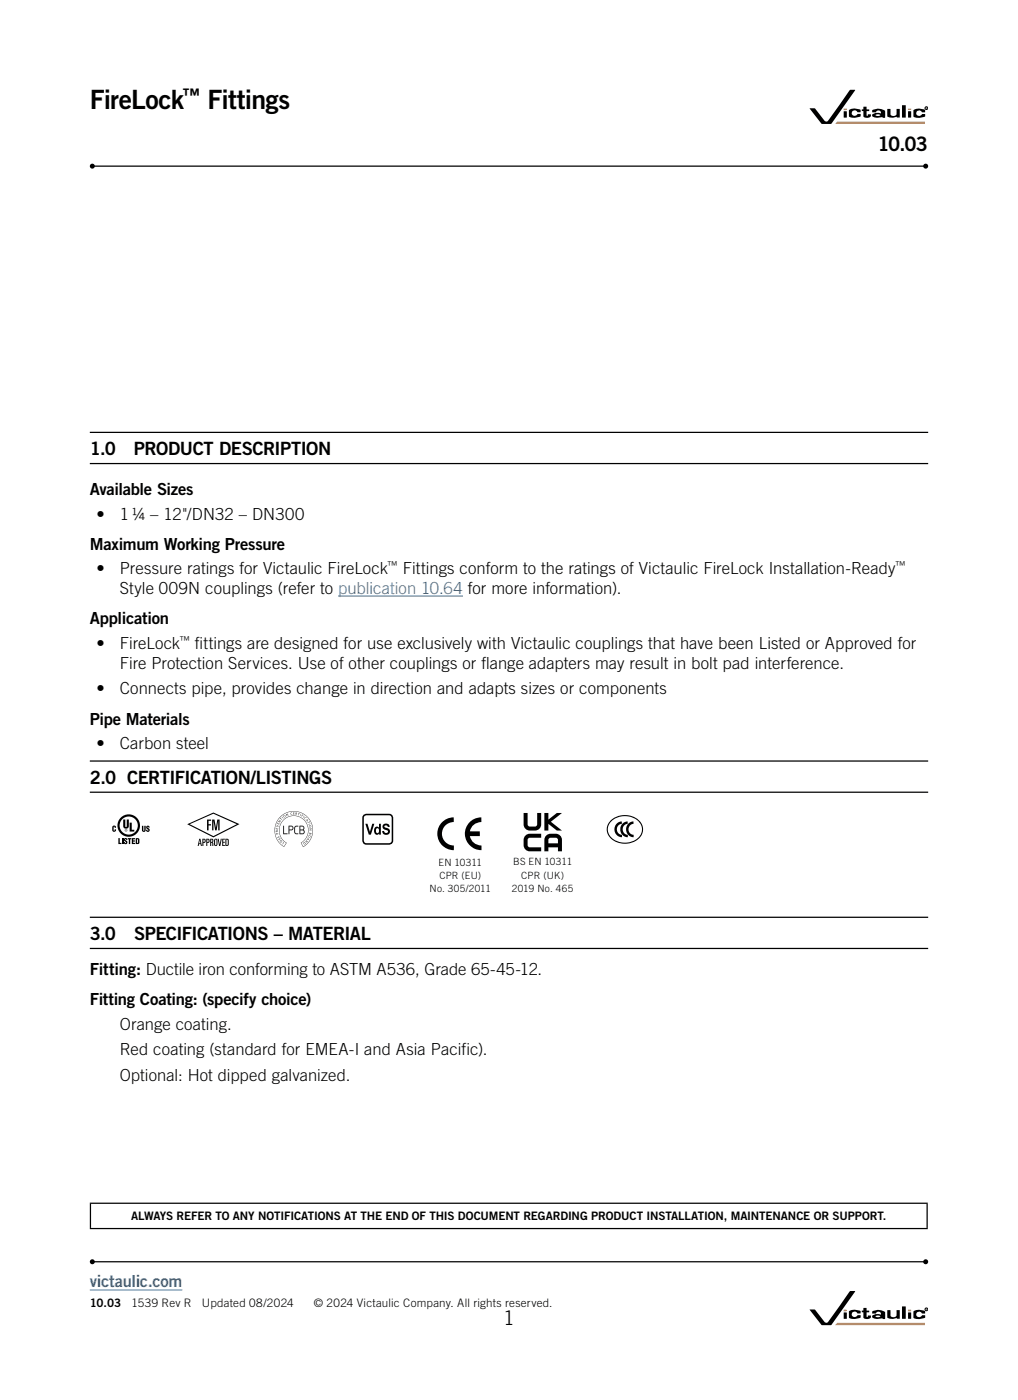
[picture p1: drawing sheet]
<svg xmlns="http://www.w3.org/2000/svg" width="216mm" height="297mm" viewBox="0 0 216 297" stroke-linecap="round" stroke-linejoin="round" font-family="sans-serif">
<path d="M71.7 126.5h26.5M19 273.6h19.7" fill="none" stroke="#1c75bc" stroke-width=".21"/>
<path d="M19 91.7h177.8M19 98.3h177.8M19 161.4h177.8M19 168.1h177.8M19 194.6h177.8M19 201.2h177.8M19 255.3h177.8M19.2 255.4v5.1M196.6 255.4v5.1M19 260.6h177.8" fill="none" stroke="#000" stroke-width=".26"/>
<g fill="#000">
<path d="M24 175.2a.41 .41 0 0 1 .4 0 .41 .41 0 0 1 .2 .4h-.3v-.2h-.2v.8h.2v-.3h.3v.4a.45 .45 0 0 1-.8 0v-.8zM25.1 177.8h.3v1h.4v.3h-.7zM25.9 177.8h.3v1.3h-.3zM26.1 173.9h.5v1.4l.1 .1 .2-.1v-1.4h.4v1.3a.6 .6 0 0 1-.6 .6 .6 .6 0 0 1-.6-.6zM26.3 177.9a.39 .39 0 0 1 .5-.1 .39 .39 0 0 1 .2 .4l-.5-.1a.63 .63 0 0 1 .3 .9l-.5-.1v-.3h.2l.1 .3 .1-.2-.4-.4zM27.1 177.8h.8v.3h-.3v1h-.3v-1h-.2zM27.5 174.5h.4v1.5h.6v.4h-1zM28 177.8h.6v.3h-.3v.2h.3v.2h-.3v.3h.4v.3h-.7zM30.1 175.2h.3l.1 1.1 .1-1.1h.3v1.1a.41 .41 0 0 1-.5 .2 .41 .41 0 0 1-.3-.4zM31 175.3a.39 .39 0 0 1 .5-.1 .39 .39 0 0 1 .2 .4l-.4-.1a.63 .63 0 0 1 .3 .9l-.6-.1v-.3h.3l.1 .3 .1-.2-.5-.4zM43.9 173.9h.9v.2h-.6v.7h.5v.3h-.5v1.1h-.3zM45 173.9h.5l.3 1.7 .3-1.7h.5v2.3h-.3v-2.1l-.4 2.1h-.3l-.3-2.1v2.1h-.3z"/>
<path d="M39.7 174.9l5.6-2.5 5.5 2.4-5.5 2.8v-.2l4.9-2.5-4.9-2.3-5.1 2.3 5.1 2.5v.2zM46.2 177.9h.2l.2 1.3 .2-1.3h.2l-.3 1.6h-.2zM47.1 177.9h.6v.2h-.4v.5h.4v.2h-.4v.5h.4v.2h-.6z"/>
<path d="M26.7 176l.1 .1zM26.6 176h.2v.3l-.1-.1-.1 .1zM26.5 176.2a.25 .25 0 0 0 .5 0 .25 .25 0 0 0-.5 0zM26.5 176.2a.28 .28 0 0 1 .5 0 .28 .28 0 0 1-.5 0z"/>
<path d="M29.1 178v.8l.2-.2-.1-.5zM28.8 177.8h.3a.35 .35 0 0 1 .5 .4l-.2 .8-.6 .1z"/>
<path d="M42.3 177.9l-.4 1.6h.2l.1-.4h.3l.1 .4h.2l-.3-1.6zM42.4 178.2l.1 .7h-.3z"/>
<path d="M43.1 178.1v.5h.3v-.4zM42.9 177.9l.7 .2v.5l-.5 .2v.7h-.2z"/>
<path d="M44 178.1v.5h.2v-.4zM43.8 177.9l.6 .2v.5l-.4 .2v.7h-.2z"/>
<path d="M44.8 178.1v.5l.2-.2v-.2zM44.6 177.9l.6 .2v.4l-.1 .2 .1 .1 .1 .7h-.2l-.1-.7h-.1l-.1 .7h-.2z"/>
<path d="M45.7 178.1l-.1 1 .2 .2 .1-.2v-.8v-.2zM45.5 178h.5l.1 .3v1l-.3 .2-.3-.1-.1-.3z"/>
<path d="M48 178.1l.1 1.2 .2-.1v-1zM47.8 177.9l.6 .1 .1 .2-.1 1.2-.6 .1z"/>
</g>
<circle cx="27.3" cy="175.1" r="2.15" fill="none" stroke="#000" stroke-width=".46"/>
<g fill="#231815">
<path d="M60 178.6l.2 .2-.3 .3 .2-.3z"/>
<path d="M59 178.1h.2l.2-.3 .1 .2-.2-.1-.2 .3z"/>
<path d="M58.8 177.6l.1 .1 .3-.3 .1 .2-.2-.1-.2 .3z"/>
<path d="M58.5 175.6l.1 .2h.1v-.1l.2 .2 .1-.2v.2h-.5z"/>
<path d="M58.7 175l.4 .3-.6 .1 .5-.1z"/>
<path d="M58.9 174.5l-.1 .2 .3-.1-.1 .2h.2l.1-.1-.1 .2-.4-.2z"/>
<path d="M59.2 173.9l.4 .3h-.5l.3 .3-.4-.3h.5z"/>
<path d="M59.6 173.5l-.1 .1 .3 .3-.3-.2h-.2z"/>
<path d="M59.8 173.3l.3 .3z"/>
<path d="M60.6 172.7l.5 .2-.1-.3 .2 .4-.5-.2 .1 .3z"/>
<path d="M61.7 172.4h.2l-.2 .2 .3 .2h-.3z"/>
<path d="M62.2 172.3h.3l-.2 .1v.1h.1l-.1 .3h.2h-.3z"/>
<path d="M63.3 172.5l.3 .1h-.2l-.1 .4 .1-.4z"/>
<path d="M63.8 172.6l-.1 .5z"/>
<path d="M64.1 172.8l.2 .1h-.2v.1l.1 .1h-.2l-.1 .1z"/>
<path d="M64.5 173.1l-.2 .4z"/>
<path d="M64.6 173.4l.2-.1 .2 .2h-.3v.3l-.2-.2z"/>
<path d="M65.5 174.2l.2 .3-.1-.1-.4 .2 .4-.3z"/>
<path d="M65.4 174.9l.4-.1z"/>
<path d="M65.6 175.8l.5-.1-.4 .4h.4h-.5l.4-.3z"/>
<path d="M60.1 175.2l.1 .1v1.5h.7l.1 .2h-.9z"/>
<path d="M62.5 175.4l.4-.2h.4v.1l-.6 .1-.1 .3v.9l.7 .2-.1 .2a.58 .58 0 0 1-.8-.6z"/>
<path d="M59.5 173.3a4 4 0 0 0 .7 6.3l.5-.8a3.1 3.1 0 0 1-.8-4.7 3.1 3.1 0 0 1 4.8 0 3.1 3.1 0 0 1-.8 4.7l.4 .8a4 4 0 0 0 1.2-5.9 4 4 0 0 0-6-.4zM59.4 173.3a4.1 4.1 0 0 1 6.2 .4 4.1 4.1 0 0 1-1.3 6l-.5-.9a3 3 0 0 0 .8-4.6 3 3 0 0 0-4.7 0 3 3 0 0 0 .9 4.6l-.6 .9a4.1 4.1 0 0 1-.8-6.4z"/>
<path d="M59.4 178.5a.2 .2 0 0 0 .4 0 .2 .2 0 0 0-.4 0zM59.4 178.5a.24 .24 0 0 1 .4 0 .24 .24 0 0 1-.4 0z"/>
<path d="M58.6 176.8v.1h.2zM58.6 176.8l.2-.1 .2 .2-.4 .1z"/>
<path d="M58.6 176.3l-.1 .1h.2zM58.5 176.2l.5-.1-.2 .3 .2 .1h-.5z"/>
<path d="M60.1 173.2a.2 .2 0 0 0 .4 0 .2 .2 0 0 0-.4 0zM60.1 173.2a.25 .25 0 0 1 .5 0 .25 .25 0 0 1-.5 0z"/>
<path d="M62.8 172.4v.2h.1zM62.7 172.4h.3v.5l-.2-.3-.1 .2z"/>
<path d="M65 174l.2 .1 .1-.2zM64.8 174l.6-.1-.3 .4-.1-.3z"/>
<path d="M65.6 175.3a.17 .17 0 0 0 .3 0 .17 .17 0 0 0-.3 0zM65.5 175.3a.25 .25 0 0 1 .5 0 .25 .25 0 0 1-.5 0z"/>
<path d="M65.8 176.8l.2 .1zM65.6 176.7l.1 .2zM65.6 176.7l.5 .1-.1 .2-.4-.1z"/>
<path d="M65.4 177.4a.2 .2 0 0 0 .4 0 .2 .2 0 0 0-.4 0zM65.4 177.4a.25 .25 0 0 1 .5 0 .25 .25 0 0 1-.5 0z"/>
<path d="M65.3 177.9l-.1 .2h.3zM65.3 177.7l.2 .5-.5-.1 .3-.3z"/>
<path d="M65.1 178.4v.2l.1-.1zM64.9 178.2l.4 .3-.2 .2-.4-.2 .3-.1z"/>
<path d="M64.5 178.7v.3h.3zM64.4 178.7l.2-.1 .3 .4-.3 .1-.2-.1z"/>
<path d="M61.4 175.4h.5l.1 .5-.6 .1zM61.2 175.2v1.8l.2-.1v-.7h.3a.55 .55 0 0 0 .5-.8 .55 .55 0 0 0-.8-.2z"/>
<path d="M63.7 176.2h.6l.1 .5-.7 .1zM63.7 175.4h.5l.1 .5-.6 .1zM63.5 175.2v1.7l.6 .1a.53 .53 0 0 0 .5-.4 .53 .53 0 0 0-.2-.6 .53 .53 0 0 0-.3-.8z"/>
</g>
<path d="M77.1 173.1l.6-.3 5.2 .1 .3 .6-.1 5.2-.6 .3-5.2-.1-.3-.6z" fill="none" stroke="#000" stroke-width=".32"/>
<path d="M77.5 174.8l.7 2.3h.5l.7-2.3h-.4l-.5 1.7-.6-1.7zM79.5 175.6a.85 .85 0 0 0-.2 1 .85 .85 0 0 0 .9 .4l.2-.2v.3h.4v-2.3h-.4v.8l-.4-.2zM79.8 175.8l.1-.1a.49 .49 0 0 1 .5 .5 .49 .49 0 0 1-.5 .5l-.2-.3zM81.3 174.9a.79 .79 0 0 0 0 .9 .79 .79 0 0 0 .8 .4l.2 .1a.41 .41 0 0 1-.4 .4 .41 .41 0 0 1-.5-.4h-.4a.79 .79 0 0 0 .7 .9 .79 .79 0 0 0 .9-.6 .79 .79 0 0 0-.5-.9l-.6-.3a.35 .35 0 0 1 .4-.3 .35 .35 0 0 1 .3 .3h.5a.79 .79 0 0 0-.5-.7 .79 .79 0 0 0-.9 .2z" fill="#000"/>
<path d="M92.6 172.9h10.1v7.5h-10.1z" fill="#fff"/>
<g fill="#fff">
<path d="M93.7 174.5l1.1-.8 1.4-.3v1a2.49 2.49 0 0 0-2.5 2.5 2.49 2.49 0 0 0 2.6 2.5l-.1 1a3.5 3.5 0 0 1-3.2-2.1 3.5 3.5 0 0 1 .7-3.8z" fill-rule="evenodd"/>
<path d="M99.5 174.5l1.1-.8 1.5-.3v1a2.44 2.44 0 0 0-2.5 2h2.1l.1 .5v.5h-2.2a2.5 2.5 0 0 0 2.5 2v1a3.5 3.5 0 0 1-3.2-2.1 3.5 3.5 0 0 1 .6-3.8z" fill-rule="evenodd"/>
</g>
<g fill="#000">
<path d="M93.7 174.5l1.1-.8 1.4-.3v1a2.49 2.49 0 0 0-2.5 2.5 2.49 2.49 0 0 0 2.6 2.5l-.1 1a3.5 3.5 0 0 1-3.2-2.1 3.5 3.5 0 0 1 .7-3.8z" fill-rule="evenodd"/>
<path d="M99.5 174.5l1.1-.8 1.5-.3v1a2.44 2.44 0 0 0-2.5 2h2.1l.1 .5v.5h-2.2a2.5 2.5 0 0 0 2.5 2v1a3.5 3.5 0 0 1-3.2-2.1 3.5 3.5 0 0 1 .6-3.8z" fill-rule="evenodd"/>
</g>
<g fill="#000">
<path d="M111 172.5h.9v2.4l.1 .2 .4 .2h1.1l.4-.2v-2.6h.9v2.4a1.3 1.3 0 0 1-1.3 1.3 2.03 2.03 0 0 1-2.2-.5l-.3-.8zM115.5 172.5h.8v1.4l1.8-1.4h1.1l-2.4 1.8 2.4 1.9h-1.1l-1.8-1.4v1.4h-.8zM129.6 174a4.4 4.4 0 0 1 6.6 .9 2.87 2.87 0 0 1-2.4 3.9 3.9 3.9 0 0 1-5.1-2.5 2.6 2.6 0 0 1 .9-2.3zM111.6 177.1l.7-.2h2.5v.8h-2.5l-.2 .1-.2 .4v1.1l.2 .4 2.7 .1v.8h-2.5a1.31 1.31 0 0 1-1.3-1.3 2.03 2.03 0 0 1 .6-2.2z"/>
<path d="M116.4 177.9l.4-.2 1.3 .1 .2 .4v.7h-2zM115.7 177.4l-.2 .8v2.4h.8v-.8h2v.8h.9v-2.4a1.3 1.3 0 0 0-1.3-1.3 2.03 2.03 0 0 0-2.2 .5z"/>
</g>
<path d="M129.6 174.3a4.1 4.1 0 0 1 6.4 .8 2.67 2.67 0 0 1-2.2 3.5 4 4 0 0 1-4.8-2 2.32 2.32 0 0 1 .6-2.3z" fill="#fff"/>
<g fill="#000">
<path d="M178.9 23.6l.7 .1-.1 1.3-.6-.1zM180.1 23.3a2.76 2.76 0 0 1 2.4 0v.5h-.6l-.4-.4a.61 .61 0 0 0-.7 .2 .61 .61 0 0 0-.1 .7l.4 .3 .4-.1 .4-.3h.6v.4a2.62 2.62 0 0 1-2.5 .1zM193.7 23.4a2.76 2.76 0 0 1 2.5-.1v.5h-.7l-.3-.3a.61 .61 0 0 0-.7 .1 .61 .61 0 0 0-.1 .8l.4 .2h.3l.5-.4h.6v.5a2.62 2.62 0 0 1-2.5 0zM130.8 174.7l.5-.3 .6-.1v.4a1.21 1.21 0 0 0-1.1 1.2 1.21 1.21 0 0 0 1.1 1.2v.5a1.68 1.68 0 0 1-1.5-1.1 1.68 1.68 0 0 1 .4-1.8zM132 174.7l.5-.3 .6-.1v.5a1.16 1.16 0 0 0-1 1.1 1.16 1.16 0 0 0 1 1.2l.1 .5a1.68 1.68 0 0 1-1.6-1.1 1.68 1.68 0 0 1 .4-1.8zM133.2 174.8l.6-.4 .5-.1 .1 .5a1.16 1.16 0 0 0-1.1 1.1 1.16 1.16 0 0 0 1.1 1.2v.5a1.68 1.68 0 0 1-1.5-1 1.68 1.68 0 0 1 .3-1.8z"/>
<circle cx="19.6" cy="35.2" r=".53"/>
<circle cx="196.3" cy="35.2" r=".53"/>
<circle cx="19.6" cy="267.7" r=".53"/>
<circle cx="196.3" cy="267.7" r=".53"/>
</g>
<path d="M19.6 35.2h176.7M19.6 267.7h176.7" fill="none" stroke="#000" stroke-width=".26"/>
<path d="M179 23h.5l.1 .3-.6 .1z" fill="#f58220"/>
<path d="M192.6 23.6l.6 .1v1.2h-.6z" fill="#000"/>
<path d="M192.6 23h.6l.1 .3h-.7z" fill="#f58220"/>
<g fill="#000">
<path d="M183.1 22.7l.6-.1 .1 .6h.6l-.1 .4h-.5v1h.2l.1-.4 .6 .1a.81 .81 0 0 1-.4 .7 .81 .81 0 0 1-.9-.1l-.3-.2v-1.1l-.3-.1v-.3h.3zM188.2 23.1h.7v.6a.69 .69 0 0 0 .6 .9 .69 .69 0 0 0 .6-.9l.1-.6h.6v1.8l-.8-.1a1.92 1.92 0 0 1-1.8-.1zM191.3 22.3l.8 .1v2.5h-.8z"/>
<path d="M185.8 24.3a.49 .49 0 0 0 .4 .3 .49 .49 0 0 0 .4-.3zM185 23.4l.1-.1a2.59 2.59 0 0 1 2.6 .2v1.5h-.5l-.1-.2-.1 .1a2.35 2.35 0 0 1-2-.2l.1-.5a2.34 2.34 0 0 1 1.7-.2 .53 .53 0 0 0-.2-.5 .53 .53 0 0 0-.6 0l-.3 .3h-.7z"/>
<path d="M196.4 22.8l.1 .1zM196.4 22.8h.2v.3l-.1-.1-.1 .1z"/>
</g>
<circle cx="196.5" cy="22.9" r=".3" fill="none" stroke="#000" stroke-width=".21"/>
<path d="M177.6 25.8h18.5v.5h-19z" fill="#f58220"/>
<path d="M171.8 23h1.1l2 2.6 .4 .2 .6-.5 4.3-6.1 .1-.1h1l-5.1 7.2h-2zM178.9 278.5h.7l-.1 1.3-.6-.1zM180.1 278.2a2.76 2.76 0 0 1 2.4-.1v.5h-.6l-.4-.3a.61 .61 0 0 0-.7 .1 .61 .61 0 0 0-.1 .8l.4 .2h.4l.4-.4h.6v.5a2.62 2.62 0 0 1-2.5 0zM193.7 278.2a2.76 2.76 0 0 1 2.5 0v.5l-.7-.1-.3-.3a.61 .61 0 0 0-.7 .1 .61 .61 0 0 0-.1 .8l.4 .2h.3l.5-.4h.6v.5a2.62 2.62 0 0 1-2.5 0z" fill="#000"/>
<path d="M179 277.9h.5l.1 .2-.6 .1z" fill="#f58220"/>
<path d="M192.6 278.5h.6v1.3l-.6-.1z" fill="#000"/>
<path d="M192.6 277.8h.6l.1 .3-.7 .1z" fill="#f58220"/>
<g fill="#000">
<path d="M183.1 277.5h.6l.1 .5 .6 .1-.1 .3h-.5v1h.2l.1-.3h.6a.81 .81 0 0 1-.4 .7 .81 .81 0 0 1-.9 0l-.3-.2v-1.2h-.3v-.4h.3zM188.2 278h.7v.5a.69 .69 0 0 0 .6 .9 .69 .69 0 0 0 .6-.9l.1-.6h.6v1.8l-.8-.1a1.92 1.92 0 0 1-1.8-.1zM191.3 277.1l.8 .1v2.6l-.8-.1z"/>
<path d="M185.8 279.2a.49 .49 0 0 0 .4 .2 .49 .49 0 0 0 .4-.2zM185 278.2h.1a2.59 2.59 0 0 1 2.6 .1v1.5h-.5l-.1-.2-.1 .1a2.35 2.35 0 0 1-2-.2l.1-.4a2.34 2.34 0 0 1 1.7-.3 .53 .53 0 0 0-.2-.5 .53 .53 0 0 0-.6 .1l-.3 .3h-.7z"/>
<path d="M196.4 277.7h.1zM196.4 277.6h.2v.3l-.1-.1-.1 .1z"/>
</g>
<circle cx="196.5" cy="277.8" r=".3" fill="none" stroke="#000" stroke-width=".21"/>
<path d="M177.6 280.6h18.5v.5h-19z" fill="#f58220"/>
<path d="M171.8 277.8h1.1l2 2.7 .4 .1 .6-.5 4.3-6.1 .1-.1h1l-5.1 7.2h-2z" fill="#000"/>
<g font-size="5.6">
<text x="19" y="23.1">FireLock</text>
<text x="44" y="23.1">Fittings</text>
</g>
<g font-size="4.2">
<text x="186.1" y="32">10.03</text>
<text x="106.8" y="281.1">1</text>
</g>
<g font-size="3.9">
<text x="19" y="96.6">1.0</text>
<text x="28.4" y="96.6">PRODUCT DESCRIPTION</text>
<text x="19" y="166.3">2.0 CERTIFICATION/LISTINGS</text>
<text x="19.1" y="199.5">3.0</text>
<text x="28.4" y="199.5">SPECIFICATIONS – MATERIAL</text>
</g>
<text font-size="3.7" x="38.7" y="21.4">™</text>
<g font-size="3.5">
<text x="19" y="105">Available Sizes</text>
<text x="20.4" y="110.3">•</text>
<text x="25.4" y="110.3">1¼ – 12&quot;/DN32 – DN300</text>
<text x="19" y="116.6">Maximum Working Pressure</text>
<text x="20.4" y="121.9">•</text>
<text x="25.4" y="121.9">Pressure ratings for Victaulic FireLock</text>
<text x="85.4" y="121.9">Fittings conform to the ratings of Victaulic FireLock Installation-Ready</text>
<text x="25.4" y="126.1">Style 009N couplings (refer to publication 10.64 for more information).</text>
<text x="19" y="132.5">Application</text>
<text x="20.4" y="137.7">•</text>
<text x="25.4" y="137.7">FireLock</text>
<text x="41.3" y="137.7">f</text>
<text x="41.3" y="137.7">ittings are designed for use exclusively with Victaulic couplings that have been Listed or Approved for</text>
<text x="25.4" y="141.9">Fire Protection Services. Use of other couplings or f</text>
<text x="102.1" y="141.9">lange adapters may result in bolt pad interference.</text>
<text x="20.4" y="147.3">•</text>
<text x="25.4" y="147.3">Connects pipe, provides change in direction and adapts sizes or components</text>
<text x="19" y="153.7">Pipe Materials</text>
<text x="20.4" y="158.9">•</text>
<text x="25.4" y="158.9">Carbon steel</text>
<text x="19.1" y="206.9">Fitting: Ductile iron conforming to ASTM A536, Grade 65-45-12.</text>
<text x="19.1" y="213.3">Fitting Coating: (specify choice)</text>
<text x="25.4" y="218.5">Orange coating.</text>
<text x="25.4" y="223.9">Red coating (standard for EMEA-I and Asia Pacific).</text>
<text x="25.4" y="229.3">Optional: Hot dipped galvanized.</text>
</g>
<text font-size="3.5" fill="#1c75bc" x="19" y="272.9">victaulic.com</text>
<g font-size="2.5">
<text x="27.8" y="258.8">ALWAYS REFER TO ANY NOTIFICATIONS AT THE END OF THIS DOCUMENT REGARDING PRODUCT INSTALLATION, MAINTENANCE OR SUPPORT.</text>
<text x="19" y="277.2">10.03</text>
<text x="27.9" y="277.2">1539 Rev R</text>
<text x="42.8" y="277.2">Updated 08/2024</text>
<text x="66.6" y="277.2">© 2024 Victaulic Company. All rights reserved.</text>
</g>
<g font-size="2.3">
<text x="82.1" y="120.8">™</text>
<text x="189.8" y="120.8">™</text>
<text x="38" y="136.7">™</text>
</g>
<g font-size="2.1">
<text x="93" y="183.7">EN 10311</text>
<text x="108.8" y="183.6">BS EN 10311</text>
<text x="91.1" y="189.3">No. 305/2011</text>
<text x="93.2" y="186.5">CPR (EU)</text>
<text x="108.6" y="189.2">2019 No. 465</text>
<text x="110.6" y="186.4">CPR (UK)</text>
</g>
</svg>
